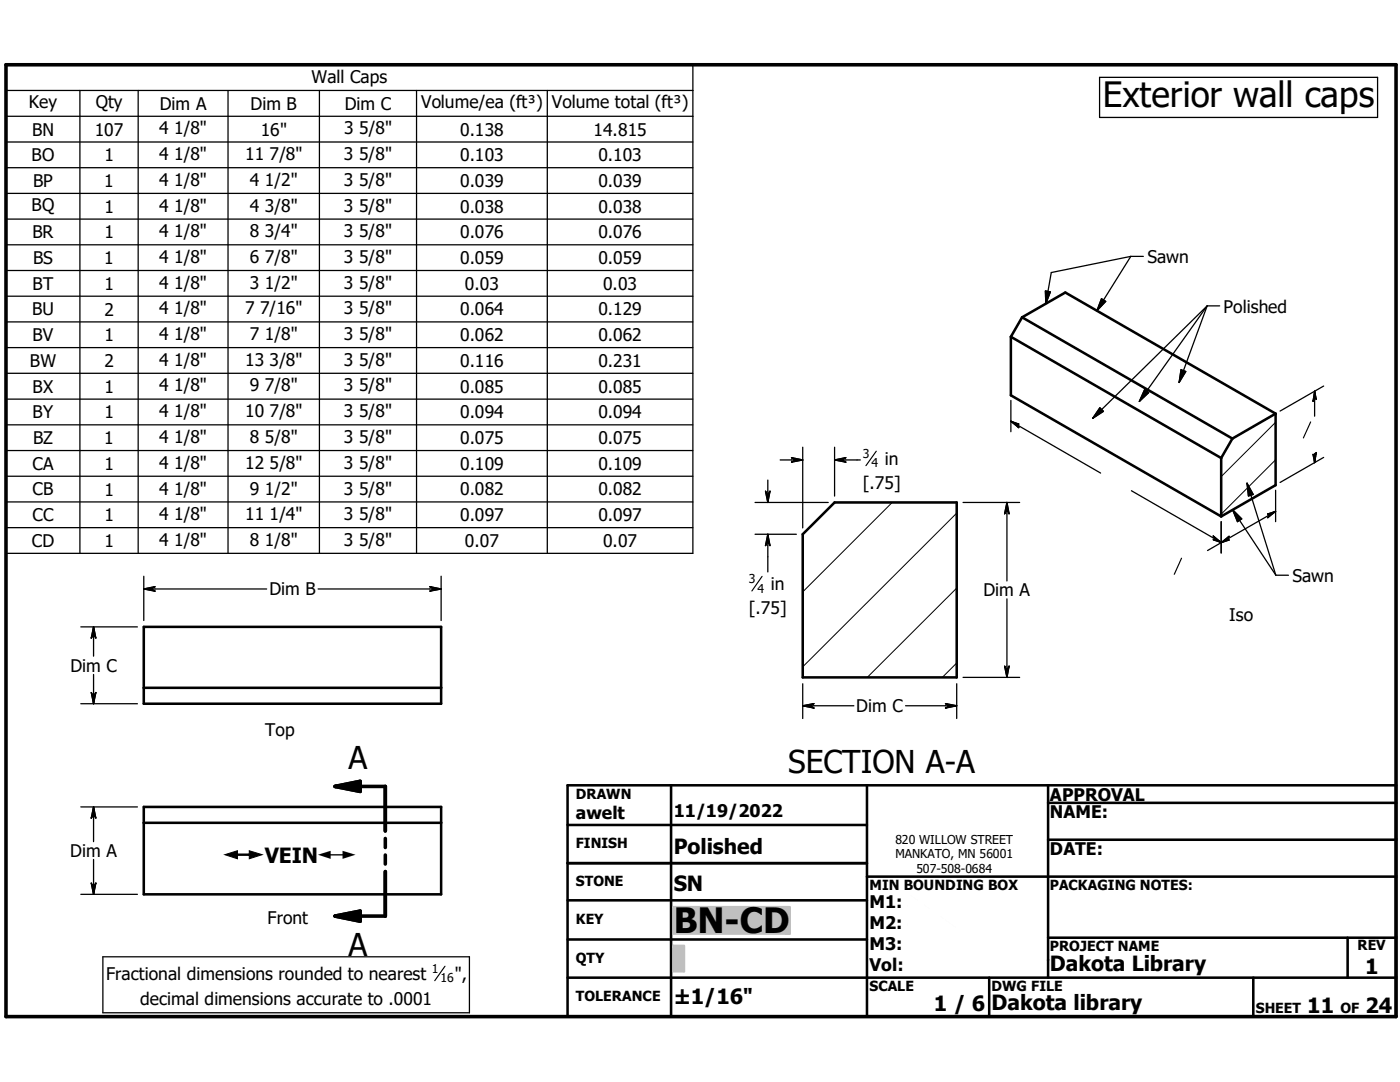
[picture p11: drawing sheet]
<svg xmlns="http://www.w3.org/2000/svg" width="279mm" height="216mm" viewBox="0 0 279 216" stroke-linecap="round" stroke-linejoin="round" font-family="sans-serif">
<g fill="none" stroke="#000" stroke-width=".51">
<path d="M201.7 67.2v11.7l42 24.1M201.7 67.2l42 24.2M204 63.3l8.6-4.9 42 24.1M204 63.3l42 24.2M204 63.3l-2.3 3.9M243.7 91.4v11.6M246 87.5l-2.3 3.9M254.6 82.5l-8.6 5M254.6 82.5v14.3l-10.9 6.2M160.2 106.6l6.4-6.3h24.3v34.9h-30.7zM28.7 125.1h59.3v15.3h-59.3zM28.7 137.2h59.3"/>
<path d="M113.3 156.7h165.3v46.2h-165.3zM133.9 156.7v46.2M173 156.7v46.2M209.2 156.7v38.4M28.7 161h59.3v17.5h-59.3zM28.7 164.2h59.3M113.3 179.6h59.7M113.3 164.6h59.7M113.3 172.2h59.7M173 174.9h105.6M209.2 160.2h69.4M209.2 167.6h69.4"/>
<path d="M113.3 187.5h59.7M113.3 195.1h165.3M197.4 195.1v7.8M209.2 187.1h69.4M250.1 195.1v7.8M268.9 187.1v8"/>
</g>
<path d="M254.6 91.8l-10.9 10.8M254.6 84.3l-10.9 10.8M178.1 100.3l-17.9 17.8M190.9 117.3l-17.8 17.9M190.9 102.4l-30.7 30.7M190.9 132.3l-2.8 2.9" fill="none" stroke="#000" stroke-width=".2"/>
<path d="M1.2 12.9h277.4v190h-277.4zM66.9 156.9h10v8.9M66.9 156.9l5-1v2zM76.9 167.3v1.8M76.9 170.6v1.8M76.9 173.9v8.9h-10M66.9 182.8l5-1v2z" fill="none" stroke="#000" stroke-width=".71"/>
<g fill="#c0c0c0" stroke="#c0c0c0" stroke-width=".51">
<path d="M134.4 188.7h2.1v5.1z"/>
<path d="M134.4 188.7l2.1 5.1h-2.1z"/>
<path d="M134.4 181h23.2v5.3z"/>
<path d="M134.4 181l23.2 5.3h-23.2z"/>
</g>
<path d="M66.9 156.9l5-1v2zM66.9 182.8l5-1v2z" fill="#000" stroke="#000" stroke-width=".71"/>
<path d="M174.9 90l-2.1 2.9M261.6 84.2l-1.5 3.2M152.1 115l-2 2.9M235.8 111.4l-1.4 3.2M88.8 192.8l-2 2.9" fill="none" stroke="#000" stroke-width=".23"/>
<g fill="none" stroke="#000" stroke-width=".25">
<path d="M1.2 12.9h137.1v97.5h-137.1zM1.2 18.1h137.1M15.9 18.1v92.3M27.6 18.1v92.3M45.5 18.1v92.3M63.7 18.1v92.3M83.1 18.1v92.3M109.2 18.1v92.3M219.4 15.4h55.5v8h-55.5zM1.2 23.2h137.1M1.2 28.3h137.1M1.2 33.5h137.1"/>
<path d="M1.2 38.6h137.1M1.2 43.7h137.1M1.2 48.8h137.1M1.2 54h137.1M1.2 59.1h137.1M208.6 58.1l1 .1-.9 2.4zM219.8 59.6l.9 .5-1.8 1.9zM225.7 51.2l-6.8 10.8M225.7 51.2l-15.9 3.2-1.1 6.2M225.7 51.2h2.5M1.2 64.2h137.1M1.2 69.4h137.1"/>
<path d="M1.2 74.5h137.1M1.2 79.6h137.1M201.7 79.9v6.2M228.4 77.8l.8 .5-1.8 1.8zM235.7 73.8l.9 .3-1.3 2.2zM240.9 61l-22.8 22.5M240.9 61l-13.5 19.1M240.9 61l-5.6 15.3M240.9 61h2.5M262.4 79.2h.1M262.4 78.1v4.9M262.4 78.1l.3 1.6-.3-.5"/>
<path d="M262.4 78.1l-.3 2 .3-.9M264.2 77l-8.7 5M1.2 84.8h137.1M1.2 89.9h137.1M1.2 95h137.1M153.2 98.8h.1M153.2 95.8v4.5M153.2 98.8l-.4-.8 .4 2.3M153.2 98.8l.5-.8-.5 2.3M155.7 91.8h4.5M158.7 91.8h.1M158.7 91.8l-.7 .4 2.2-.4"/>
<path d="M158.7 91.8l-.7-.5 2.2 .5M160.2 89.2v16.1M166.6 91.8h5.1M166.6 91.8l2.2-.5-.8 .5M166.6 91.8l2.2 .4-.8-.4M166.6 89.2v9.8M168 91.8h.1M201.7 84.1l17.9 10.3M201.7 84.1l1.6 .5h-.5M201.7 84.1l1.6 1.2-.5-.7M202.8 84.6h.1M219.5 81.4l.7 .7-2.1 1.4z"/>
<path d="M225.8 97.9l17.9 10.4M248.9 96.4l5.7 18.4M248.9 96.4l1.2 2.3-.9 .3zM254.6 97.8v6.3M262.4 91.1h.1M262.4 90.5v1.8M262.4 91.1l-.3-.4 .3 1.6M262.4 91.1l.3-.8-.3 2M264.2 91.3l-8.7 5M1.2 100.2h137.1M1.2 105.3h137.1M28.7 117.5h24.5"/>
<path d="M28.7 117.5l2.2-.4-.8 .4M28.7 117.5l2.2 .5-.8-.5M28.7 115v8.8M30.1 117.5h.1M63.5 117.5h24.5M86.6 117.5h.1M86.6 117.5l-.8 .5 2.2-.5M86.6 117.5l-.8-.4 2.2 .4M88 115v8.8M150.7 100.3h14.6M150.7 106.6h8.2M153.2 108.1h.1"/>
<path d="M153.2 106.6v7.5M153.2 106.6l.5 2.3-.5-.8M153.2 106.6l-.4 2.3 .4-.8M192.2 100.3h11.3M201 101.7h.1M201 100.3v15.6M201 119.5v15.7M201 100.3l.4 2.2-.4-.8M201 100.3l-.5 2.2 .5-.8M242.7 107.6h.1M242.7 107.6l-.6 .1 1.6 .6M242.7 107.6l-.6-.6 1.6 1.3"/>
<path d="M243.7 104.1v6.3M244.7 107.7h.1M244.7 107.7l.6-.7-1.6 1.3M244.7 107.7h.6l-1.6 .6M246 101.7l8.6 13.1M246 101.7l1.8 1.8-.8 .6zM253.6 102.6h.1M254.6 102l-13.6 7.9M254.6 102l-1.6 1.3 .6-.7M254.6 102l-1.6 .6h.6M254.6 114.8h2.5M16.1 125.1h11.3"/>
<path d="M18.7 126.5h.1M18.7 139h.1M18.7 125.1v5.8M18.7 134.6v5.8M18.7 125.1l.4 2.2-.4-.8M18.7 125.1l-.5 2.2 .5-.8M18.7 139l-.5-.8 .5 2.2M18.7 139l.4-.8-.4 2.2M160.2 136.4v7M190.9 136.4v7M192.2 135.2h11.3M201 133.7h.1"/>
<path d="M201 133.7l-.5-.8 .5 2.3M201 133.7l.4-.8-.4 2.3M16.1 140.4h11.3M160.2 140.8h10.2M160.2 140.8l2.2-.4-.7 .4M160.2 140.8l2.2 .5-.7-.5M161.7 140.8h.1M180.7 140.8h10.2M189.5 140.8h.1M189.5 140.8l-.8 .5 2.2-.5M189.5 140.8l-.8-.4 2.2 .4M16.1 178.5h11.3"/>
<path d="M16.1 161h11.3M18.7 162.5h.1M18.7 177h.1M18.7 161v6.9M18.7 171.5v7M18.7 161l.4 2.2-.4-.7M18.7 161l-.5 2.2 .5-.7M18.7 177l-.5-.8 .5 2.3M18.7 177l.4-.8-.4 2.3M20.5 190.9h73.2v11.2h-73.2z"/>
</g>
<g fill="#fff" stroke="#fff" stroke-width=".25">
<path d="M181 178.2h23v16.2z"/>
<path d="M181 178.2l23 16.2h-23z"/>
<path d="M44.9 169.1h26.6v3.1z"/>
<path d="M44.9 169.1l26.6 3.1h-26.6z"/>
</g>
<g fill="#000" stroke="#000" stroke-width=".25">
<path d="M208.6 58.1l1 .1-.9 2.4zM219.8 59.6l.9 .5-1.8 1.9zM228.4 77.8l.8 .5-1.8 1.8zM235.7 73.8l.9 .3-1.3 2.2zM262.4 78.1l.3 1.6-.3-.5zM262.4 78.1v1.1l-.3 .9zM262.4 79.2l-.3 .9zM152.8 98l.4 .8v1.5zM153.7 98l-.5 2.3v-1.5zM153.7 98l-.5 .8zM158 92.2l.7-.4h1.5zM158 91.3l2.2 .5h-1.5z"/>
<path d="M158 91.3l.7 .5zM166.6 91.8l2.2-.5-.8 .5zM166.6 91.8h1.4l.8 .4zM168 91.8l.8 .4zM201.7 84.1l1.6 .5h-.5zM201.7 84.1l1.1 .5 .5 .7zM202.8 84.6l.5 .7zM219.5 81.4l.7 .7-2.1 1.4zM248.9 96.4l1.2 2.3-.9 .3zM262.1 90.7l.3 .4v1.2zM262.7 90.3l-.3 2v-1.2zM262.7 90.3l-.3 .8z"/>
<path d="M28.7 117.5l2.2-.4-.8 .4zM28.7 117.5h1.4l.8 .5zM30.1 117.5l.8 .5zM85.8 118l.8-.5h1.4zM85.8 117.1l2.2 .4h-1.4zM85.8 117.1l.8 .4zM153.2 106.6l.5 2.3-.5-.8zM153.2 106.6v1.5l-.4 .8zM153.2 108.1l-.4 .8zM201 100.3l.4 2.2-.4-.8zM201 100.3v1.4l-.5 .8zM201 101.7l-.5 .8z"/>
<path d="M242.1 107.7l.6-.1 1 .7zM242.1 107l1.6 1.3-1-.7zM242.1 107l.6 .6zM243.7 108.3l1.6-1.3-.6 .7zM243.7 108.3l1-.6h.6zM244.7 107.7h.6zM246 101.7l1.8 1.8-.8 .6zM253.6 102.6l1-.6-1.6 1.3zM253 102.6l1.6-.6-1 .6zM253 102.6h.6zM18.7 125.1l.4 2.2-.4-.8zM18.7 125.1v1.4l-.5 .8z"/>
<path d="M18.7 126.5l-.5 .8zM18.2 138.2l.5 .8v1.4zM19.1 138.2l-.4 2.2v-1.4zM19.1 138.2l-.4 .8zM200.5 132.9l.5 .8v1.5zM201.4 132.9l-.4 2.3v-1.5zM201.4 132.9l-.4 .8zM160.2 140.8l2.2-.4-.7 .4zM160.2 140.8h1.5l.7 .5zM161.7 140.8l.7 .5zM188.7 141.3l.8-.5h1.4zM188.7 140.4l2.2 .4h-1.4z"/>
<path d="M188.7 140.4l.8 .4zM18.7 161l.4 2.2-.4-.7zM18.7 161v1.5l-.5 .7zM18.7 162.5l-.5 .7zM18.2 176.2l.5 .8v1.5zM19.1 176.2l-.4 2.3v-1.5zM19.1 176.2l-.4 .8z"/>
</g>
<g font-size="7">
<text x="220.1" y="21.4">Exterior wall caps</text>
<text x="134.5" y="186.2">BN-CD</text>
</g>
<g font-size="6.3">
<text x="69.6" y="153.4">A</text>
<text x="157.3" y="154.2">SECTION A-A</text>
<text x="69.6" y="190.8">A</text>
</g>
<g font-size="4.2">
<text x="52.8" y="172.2">VEIN</text>
<text x="134.4" y="170.3">Polished</text>
<text x="134.4" y="177.9">SN</text>
<text x="209.5" y="193.7">Dakota Library</text>
<text x="272.5" y="194.4">1</text>
<text x="134.4" y="200.4">±1/16&quot;</text>
<text x="186.4" y="201.7">1 / 6</text>
<text x="197.9" y="201.5">Dakota library</text>
<text x="260.9" y="202.2">11</text>
<text x="272.5" y="202.2">24</text>
</g>
<g font-size="3.5">
<text x="62.2" y="16.5">Wall Caps</text>
<text x="5.8" y="21.5">Key</text>
<text x="19.1" y="21.6">Qty</text>
<text x="31.9" y="21.9">Dim A</text>
<text x="50" y="21.9">Dim B</text>
<text x="68.8" y="21.9">Dim C</text>
<text x="84" y="21.6">Volume/ea (ft³)</text>
<text x="110.1" y="21.6">Volume total (ft³)</text>
<text x="6.4" y="27.1">BN</text>
<text x="18.9" y="27.1">107</text>
<text x="31.8" y="26.8">4 1/8&quot;</text>
<text x="52" y="27.1">16&quot;</text>
<text x="68.7" y="26.8">3 5/8&quot;</text>
<text x="91.9" y="27.1">0.138</text>
<text x="118.4" y="27.1">14.815</text>
<text x="6.3" y="32.2">BO</text>
<text x="20.8" y="32.2">1</text>
<text x="31.8" y="32">4 1/8&quot;</text>
<text x="48.9" y="32">11 7/8&quot;</text>
<text x="68.7" y="32">3 5/8&quot;</text>
<text x="91.9" y="32.2">0.103</text>
<text x="119.4" y="32.2">0.103</text>
<text x="6.6" y="37.3">BP</text>
<text x="20.8" y="37.3">1</text>
<text x="31.8" y="37.1">4 1/8&quot;</text>
<text x="49.9" y="37.1">4 1/2&quot;</text>
<text x="68.7" y="37.1">3 5/8&quot;</text>
<text x="91.9" y="37.3">0.039</text>
<text x="119.4" y="37.3">0.039</text>
<text x="6.3" y="42.1">BQ</text>
<text x="6.5" y="47.5">BR</text>
<text x="20.8" y="42.5">1</text>
<text x="20.8" y="47.6">1</text>
<text x="31.8" y="42.2">4 1/8&quot;</text>
<text x="31.8" y="47.4">4 1/8&quot;</text>
<text x="49.9" y="42.2">4 3/8&quot;</text>
<text x="49.9" y="47.4">8 3/4&quot;</text>
<text x="68.7" y="42.2">3 5/8&quot;</text>
<text x="68.7" y="47.4">3 5/8&quot;</text>
<text x="91.9" y="42.4">0.038</text>
<text x="91.9" y="47.5">0.076</text>
<text x="119.4" y="42.4">0.038</text>
<text x="119.4" y="47.5">0.076</text>
<text x="6.6" y="52.7">BS</text>
<text x="20.8" y="52.7">1</text>
<text x="31.8" y="52.5">4 1/8&quot;</text>
<text x="49.9" y="52.5">6 7/8&quot;</text>
<text x="68.7" y="52.5">3 5/8&quot;</text>
<text x="91.9" y="52.7">0.059</text>
<text x="119.4" y="52.7">0.059</text>
<text x="229" y="52.4">Sawn</text>
<text x="6.5" y="57.8">BT</text>
<text x="20.8" y="57.8">1</text>
<text x="31.8" y="57.6">4 1/8&quot;</text>
<text x="49.9" y="57.6">3 1/2&quot;</text>
<text x="68.7" y="57.6">3 5/8&quot;</text>
<text x="92.8" y="57.8">0.03</text>
<text x="120.4" y="57.8">0.03</text>
<text x="6.4" y="62.9">BU</text>
<text x="20.8" y="63">2</text>
<text x="31.8" y="62.7">4 1/8&quot;</text>
<text x="48.9" y="62.7">7 7/16&quot;</text>
<text x="68.7" y="62.7">3 5/8&quot;</text>
<text x="91.9" y="62.9">0.064</text>
<text x="119.4" y="62.9">0.129</text>
<text x="244.2" y="62.4">Polished</text>
<text x="6.5" y="68.1">BV</text>
<text x="20.8" y="68.1">1</text>
<text x="31.8" y="67.9">4 1/8&quot;</text>
<text x="49.9" y="67.9">7 1/8&quot;</text>
<text x="68.7" y="67.9">3 5/8&quot;</text>
<text x="91.9" y="68.1">0.062</text>
<text x="119.4" y="68.1">0.062</text>
<text x="6" y="73.2">BW</text>
<text x="20.8" y="73.2">2</text>
<text x="31.8" y="73">4 1/8&quot;</text>
<text x="48.9" y="73">13 3/8&quot;</text>
<text x="68.7" y="73">3 5/8&quot;</text>
<text x="91.9" y="73.2">0.116</text>
<text x="119.4" y="73.2">0.231</text>
<text x="6.5" y="78.4">BX</text>
<text x="6.5" y="83.5">BY</text>
<text x="20.8" y="78.4">1</text>
<text x="20.8" y="83.5">1</text>
<text x="31.8" y="78.1">4 1/8&quot;</text>
<text x="31.8" y="83.3">4 1/8&quot;</text>
<text x="48.9" y="83.3">10 7/8&quot;</text>
<text x="49.9" y="78.1">9 7/8&quot;</text>
<text x="68.7" y="78.1">3 5/8&quot;</text>
<text x="68.7" y="83.3">3 5/8&quot;</text>
<text x="91.9" y="78.4">0.085</text>
<text x="91.9" y="83.5">0.094</text>
<text x="119.4" y="78.4">0.085</text>
<text x="119.4" y="83.5">0.094</text>
<text x="6.6" y="88.6">BZ</text>
<text x="20.8" y="88.6">1</text>
<text x="31.8" y="88.4">4 1/8&quot;</text>
<text x="49.9" y="88.4">8 5/8&quot;</text>
<text x="68.7" y="88.4">3 5/8&quot;</text>
<text x="91.9" y="88.6">0.075</text>
<text x="119.4" y="88.6">0.075</text>
<text x="6.5" y="93.7">CA</text>
<text x="20.8" y="93.7">1</text>
<text x="31.8" y="93.5">4 1/8&quot;</text>
<text x="48.9" y="93.5">12 5/8&quot;</text>
<text x="68.7" y="93.5">3 5/8&quot;</text>
<text x="91.9" y="93.7">0.109</text>
<text x="119.4" y="93.7">0.109</text>
<text x="176.6" y="92.8">in</text>
<text x="6.5" y="98.8">CB</text>
<text x="20.8" y="98.9">1</text>
<text x="31.8" y="98.7">4 1/8&quot;</text>
<text x="49.9" y="98.7">9 1/2&quot;</text>
<text x="68.7" y="98.7">3 5/8&quot;</text>
<text x="91.9" y="98.8">0.082</text>
<text x="119.4" y="98.8">0.082</text>
<text x="172.2" y="97.5">[.75]</text>
<text x="6.5" y="104">CC</text>
<text x="20.8" y="104">1</text>
<text x="31.8" y="103.8">4 1/8&quot;</text>
<text x="48.9" y="103.8">11 1/4&quot;</text>
<text x="68.7" y="103.8">3 5/8&quot;</text>
<text x="91.9" y="104">0.097</text>
<text x="119.4" y="104">0.097</text>
<text x="6.4" y="109.1">CD</text>
<text x="20.8" y="109.1">1</text>
<text x="31.8" y="108.9">4 1/8&quot;</text>
<text x="49.9" y="108.9">8 1/8&quot;</text>
<text x="68.7" y="108.9">3 5/8&quot;</text>
<text x="92.8" y="109.1">0.07</text>
<text x="120.4" y="109.1">0.07</text>
<text x="53.8" y="118.8">Dim B</text>
<text x="153.8" y="117.7">in</text>
<text x="196.3" y="119">Dim A</text>
<text x="257.9" y="116">Sawn</text>
<text x="149.4" y="122.4">[.75]</text>
<text x="245.3" y="124">Iso</text>
<text x="14.1" y="134">Dim C</text>
<text x="170.9" y="142.1">Dim C</text>
<text x="52.9" y="146.9">Top</text>
<text x="209.5" y="159.8">APPROVAL</text>
<text x="114.9" y="163.5">awelt</text>
<text x="134.5" y="163">11/19/2022</text>
<text x="209.5" y="163.2">NAME:</text>
<text x="14" y="171">Dim A</text>
<text x="209.5" y="170.6">DATE:</text>
<text x="53.4" y="184.3">Front</text>
<text x="173.5" y="181.2">M1: 3 5/8&quot;</text>
<text x="173.5" y="185.4">M2: 4 1/8&quot;</text>
<text x="173.5" y="189.6">M3: 14&quot;</text>
<text x="21.2" y="195.5">Fractional dimensions rounded to nearest</text>
<text x="90.8" y="195.5">&quot;,</text>
<text x="173.5" y="193.8">Vol: 0.121 ft³</text>
<text x="28" y="200.5">decimal dimensions accurate to .0001</text>
</g>
<g font-size="3.3">
<text x="44.9" y="172.2">#</text>
<text x="63.5" y="172.2">#</text>
</g>
<g font-size="2.8">
<text x="114.9" y="159.5">DRAWN</text>
<text x="114.9" y="169.2">FINISH</text>
<text x="114.9" y="176.9">STONE</text>
<text x="173.5" y="177.5">MIN BOUNDING BOX</text>
<text x="209.5" y="177.5">PACKAGING NOTES:</text>
<text x="114.9" y="184.4">KEY</text>
<text x="209.5" y="189.7">PROJECT NAME</text>
<text x="270.9" y="189.6">REV</text>
<text x="114.9" y="192.1">QTY</text>
<text x="173.5" y="197.7">SCALE</text>
<text x="197.9" y="197.7">DWG FILE</text>
<text x="114.9" y="199.7">TOLERANCE</text>
<text x="250.6" y="202.2">SHEET</text>
<text x="267.5" y="202.2">OF</text>
</g>
<g font-size="2.4">
<text x="172.2" y="91.5">3</text>
<text x="173.9" y="93.3">4</text>
<text x="149.4" y="116.4">3</text>
<text x="151.2" y="118.2">4</text>
<text x="178.7" y="168.4">820 WILLOW STREET</text>
<text x="178.7" y="171.3">MANKATO, MN 56001</text>
<text x="182.9" y="174.2">507-508-0684</text>
<text x="86.1" y="194.2">1</text>
<text x="87.9" y="196">16</text>
</g>
</svg>
